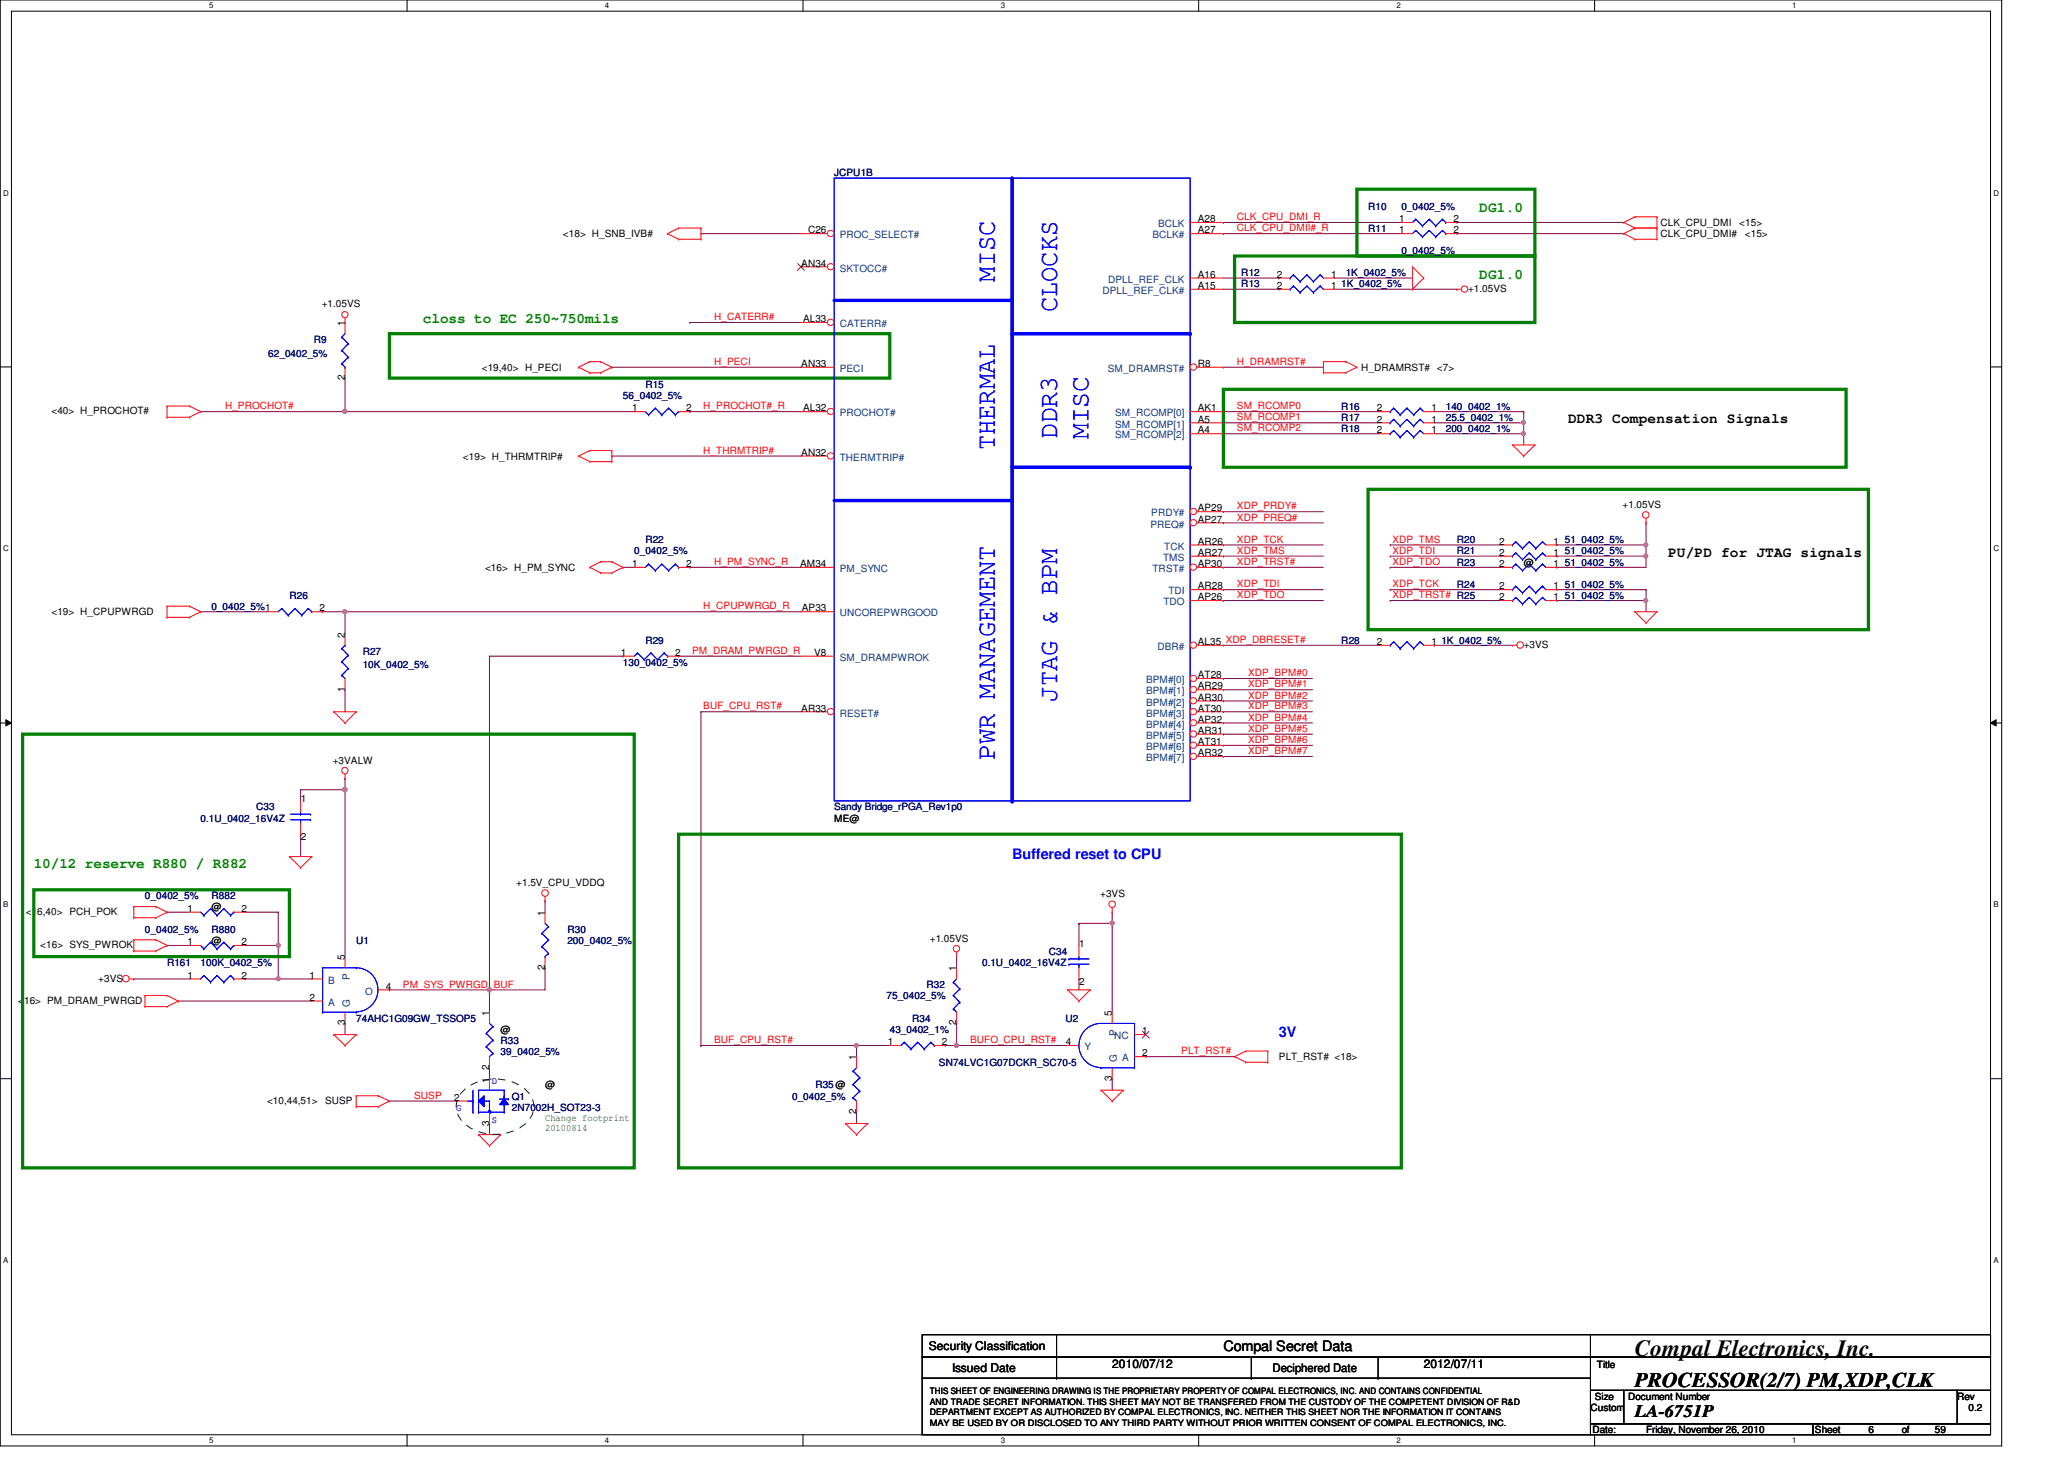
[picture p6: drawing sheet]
<svg xmlns="http://www.w3.org/2000/svg" width="297mm" height="210mm" viewBox="0 0 297 210" stroke-linecap="round" stroke-linejoin="round" font-family="sans-serif">
<path d="M0 0h288.1v208h-288.1zM1.6 1.6h284.9v204.8h-284.9z" fill="none" stroke="#000" stroke-width=".14"/>
<g fill="#fff">
<path d="M30.1 .2h.6v1.2h-.6z"/>
<path d="M30.1 206.6h.6v1.2h-.6z"/>
</g>
<path d="M58.6 0v1.6M58.6 206.4v1.6" fill="none" stroke="#000" stroke-width=".14"/>
<g fill="#fff">
<path d="M87 .2h.6v1.2h-.6z"/>
<path d="M87 206.6h.6v1.2h-.6z"/>
</g>
<path d="M115.6 0v1.6M115.6 206.4v1.6" fill="none" stroke="#000" stroke-width=".14"/>
<g fill="#fff">
<path d="M144 .2h.6v1.2h-.6z"/>
<path d="M144 206.6h.6v1.2h-.6z"/>
</g>
<path d="M172.5 0v1.6M172.5 206.4v1.6" fill="none" stroke="#000" stroke-width=".14"/>
<g fill="#fff">
<path d="M201 .2h.5v1.2h-.5z"/>
<path d="M201 206.6h.5v1.2h-.5z"/>
</g>
<path d="M229.5 0v1.6M229.5 206.4v1.6" fill="none" stroke="#000" stroke-width=".14"/>
<g fill="#fff">
<path d="M257.9 .2h.6v1.2h-.6z"/>
<path d="M257.9 206.6h.6v1.2h-.6z"/>
<path d="M.5 27.2h.7v1.2h-.7z"/>
<path d="M286.9 27.2h.8v1.2h-.8z"/>
<path d="M.5 78.4h.7v1.1h-.7z"/>
<path d="M286.9 78.4h.8v1.1h-.8z"/>
</g>
<path d="M0 52.8h1.6M286.5 52.8h1.6" fill="none" stroke="#000" stroke-width=".14"/>
<g fill="#fff">
<path d="M.5 129.6h.7v1.2h-.7z"/>
<path d="M286.9 129.6h.7v1.2h-.7z"/>
</g>
<path d="M0 104h1.6M.8 103.5l.8 .5-.8 .4zM286.5 104l.8-.5v.9zM286.5 104h1.6" fill="none" stroke="#000" stroke-width=".14"/>
<path d="M.8 103.5l.8 .5-.8 .4zM286.5 104l.8-.5v.9z" fill="#000"/>
<g fill="#fff">
<path d="M.5 180.8h.7v1.1h-.7z"/>
<path d="M286.9 180.8h.7v1.1h-.7z"/>
</g>
<path d="M0 155.2h1.6M286.5 155.2h1.6" fill="none" stroke="#000" stroke-width=".14"/>
<g fill="none" stroke="#800040" stroke-width=".14">
<path d="M200.1 78.4h.1M200.1 78.4h16M236.9 78.4h.1M236.9 78.4v1.6M200.1 84.8h.1M200.1 86.4h.1M200.1 80h.1M200.1 81.6h.1M200.1 84.8h16M200.1 86.4h16M200.1 80h16M200.1 81.6h16"/>
<path d="M224.1 81.6h.1M224.1 81.6h12.8M236.9 84.8h.1M236.9 84.8v1.6M49.7 113.6h.1M49.7 113.6v24M56 158.4h.1M56 158.4h9.7M70.4 161.6h.1M70.4 161.6v1.6"/>
</g>
<circle cx="49.6" cy="113.6" r=".32" fill="#f0f"/>
<circle cx="49.6" cy="113.6" r=".32" fill="none" stroke="#f0f" stroke-width=".14"/>
<path d="M43.3 113.6h.1M43.3 113.6h6.4M43.3 113.6v1.6M43.3 120h.1M43.3 120v3.2M155.3 132.8h.1M160.1 131.2h.1M160.1 131.2v1.6h-4.8" fill="none" stroke="#800040" stroke-width=".14"/>
<circle cx="160.1" cy="132.8" r=".3" fill="#f0f"/>
<circle cx="160.1" cy="132.8" r=".3" fill="none" stroke="#f0f" stroke-width=".14"/>
<path d="M123.3 150.4h.1M123.3 150.4h4.8M136.1 150.4h.1M137.7 147.2h.1M137.7 147.2v3.2h-1.6M123.3 160h.1M123.3 160v1.6" fill="none" stroke="#800040" stroke-width=".14"/>
<circle cx="123.2" cy="150.4" r=".3" fill="#f0f"/>
<circle cx="123.2" cy="150.4" r=".3" fill="none" stroke="#f0f" stroke-width=".14"/>
<path d="M137.7 137.6h.1M137.7 137.6v1.6M155.3 132.8h.1M155.3 132.8v3.2M160.1 132.8h.1M160.1 132.8v12.8" fill="none" stroke="#800040" stroke-width=".14"/>
<circle cx="160.1" cy="132.8" r=".3" fill="#f0f"/>
<circle cx="160.1" cy="132.8" r=".3" fill="none" stroke="#f0f" stroke-width=".14"/>
<g fill="none" stroke="#800040" stroke-width=".14">
<path d="M100.9 33.6h.1M100.9 33.6h14.4M176.1 32h.1M176.1 33.6h.1M176.1 33.6h25.6M176.1 32h25.6M209.7 33.6h.1M209.7 32h.1M209.7 33.6h24M209.7 32h24M88 52.8h.1M88 52.8h27.3"/>
<path d="M99.3 46.4h.1M99.3 46.4h16M176.1 59.2h.1M176.1 59.2h22.4M88 65.6h.1M88 65.6h27.3M176.1 75.2h.1M176.1 62.4h.1M176.1 75.2h14.4M176.1 62.4h22.4M28.9 88h.1M28.9 88h9.5"/>
<path d="M49.7 88h.1M49.7 88h65.6M97.7 94.4h.1M97.7 94.4h17.6M176.1 81.6h.1M176.1 86.4h.1M176.1 99.2h.1M176.1 81.6h14.4M176.1 86.4h14.4M176.1 99.2h12.8M224.1 80h.1M224.1 84.8h.1"/>
<path d="M224.1 86.4h.1M224.1 86.4h12.8M224.1 80h12.8M224.1 84.8h12.8M49.7 112h.1M49.7 112v1.6M176.1 104h.1M176.1 108.8h.1M176.1 107.2h.1M176.1 102.4h.1M176.1 104h12.8M176.1 108.8h12.8"/>
<path d="M176.1 107.2h12.8M176.1 102.4h12.8M78.4 129.6h.1M78.4 129.6v1.6M49.7 147.2h.1M49.7 147.2v1.6M70.4 153.6h.1M70.4 153.6v1.6M123.3 150.4h.1M123.3 150.4v1.6M155.3 140.8h.1M155.3 140.8v1.6"/>
<path d="M160.1 155.2h.1M160.1 155.2v1.6"/>
</g>
<circle cx="49.6" cy="88" r=".31" fill="#f0f"/>
<circle cx="49.6" cy="88" r=".31" fill="none" stroke="#f0f" stroke-width=".14"/>
<path d="M224.1 78.4h.1M224.1 78.4h12.8M176.1 84.8h.1M176.1 97.6h.1M176.1 84.8h14.4M176.1 97.6h12.8M236.9 86.4h.1M236.9 86.4v1.6" fill="none" stroke="#800040" stroke-width=".14"/>
<circle cx="236.9" cy="86.4" r=".3" fill="#f0f"/>
<circle cx="236.9" cy="86.4" r=".3" fill="none" stroke="#f0f" stroke-width=".14"/>
<path d="M70.4 142.4h.1M70.4 142.4v3.2" fill="none" stroke="#800040" stroke-width=".14"/>
<circle cx="70.4" cy="142.4" r=".3" fill="#f0f"/>
<circle cx="70.4" cy="142.4" r=".3" fill="none" stroke="#f0f" stroke-width=".14"/>
<path d="M236.9 80h.1M236.9 80v1.6M100.9 102.4h.1M100.9 102.4h14.4" fill="none" stroke="#800040" stroke-width=".14"/>
<circle cx="236.9" cy="80" r=".3" fill="#f0f"/>
<circle cx="236.9" cy="80" r=".3" fill="none" stroke="#f0f" stroke-width=".14"/>
<path d="M49.7 59.2h.1M49.7 59.2h41.6M99.3 59.2h.1M99.3 59.2h16M176.1 92.8h.1M176.1 92.8h22.4" fill="none" stroke="#800040" stroke-width=".14"/>
<circle cx="49.6" cy="59.2" r=".31" fill="#f0f"/>
<circle cx="49.6" cy="59.2" r=".31" fill="none" stroke="#f0f" stroke-width=".14"/>
<path d="M236.9 75.2h.1M236.9 75.2v3.2M89.7 81.6h.1M89.7 81.6h1.6" fill="none" stroke="#800040" stroke-width=".14"/>
<circle cx="236.9" cy="78.4" r=".3" fill="#f0f"/>
<circle cx="236.9" cy="78.4" r=".3" fill="none" stroke="#f0f" stroke-width=".14"/>
<g fill="none" stroke="#800040" stroke-width=".14">
<path d="M176.1 52.8h.1M176.1 52.8h14.4M176.1 78.4h.1M176.1 73.6h.1M176.1 60.8h.1M176.1 78.4h14.4M176.1 73.6h14.4M176.1 60.8h22.4M99.3 81.6h.1M99.3 81.6h16M176.1 100.8h.1M176.1 105.6h.1"/>
<path d="M176.1 100.8h12.8M176.1 105.6h12.8M78.4 139.2h.1M78.4 139.2v3.2h-8M70.4 142.4h.1M137.7 150.4h.1M137.7 150.4h16M164.9 152h.1M164.9 152h12.8"/>
</g>
<circle cx="137.7" cy="150.4" r=".31" fill="#f0f"/>
<circle cx="137.7" cy="150.4" r=".31" fill="none" stroke="#f0f" stroke-width=".14"/>
<g fill="none" stroke="#800040" stroke-width=".14">
<path d="M28.9 59.2h.1M49.7 54.4h.1M49.7 54.4v4.8h-20.8M206.5 59.2h12.8M219.3 59.2h.1M219.3 59.2v1.6M206.5 60.8h12.8M219.3 60.8h.1M46.4 88h.1M46.4 88h3.3M49.7 99.2h.1M49.7 88h.1"/>
<path d="M49.7 88v3.2M49.7 99.2v3.2M70.4 94.4h.1M70.4 94.4v48h-14.4M100.9 102.4v48M56 142.4h.1M100.9 150.4h.1"/>
</g>
<circle cx="219.2" cy="60.8" r=".3" fill="#f0f"/>
<circle cx="219.2" cy="60.8" r=".3" fill="none" stroke="#f0f" stroke-width=".14"/>
<path d="M206.5 62.4h12.8M219.3 60.8h.1M219.3 62.4h.1M219.3 60.8v1.6" fill="none" stroke="#800040" stroke-width=".14"/>
<circle cx="219.2" cy="62.4" r=".3" fill="#f0f"/>
<circle cx="219.2" cy="62.4" r=".3" fill="none" stroke="#f0f" stroke-width=".14"/>
<g fill="none" stroke="#800040" stroke-width=".14">
<path d="M176.1 40h8M176.1 41.6h8M184.1 40h.1M184.1 41.6h.1M192.1 40h11.2M192.1 41.6h17.6M203.3 40h.1M209.7 41.6h.1M219.3 62.4h.1M219.3 62.4v1.6M70.4 94.4h19.3M89.7 94.4h.1"/>
<path d="M176.1 80h.1M176.1 80h14.4M206.5 92.8h.1M206.5 92.8h11.2M40 140.8h.1M40 140.8h4.9M100.9 150.4h.1M100.9 150.4h22.4"/>
</g>
<circle cx="40" cy="140.8" r=".3" fill="#f0f"/>
<circle cx="40" cy="140.8" r=".3" fill="none" stroke="#f0f" stroke-width=".14"/>
<g fill="none" stroke="#800040" stroke-width=".14">
<path d="M24 136h.1M24 131.2h.1M24 136h3.3M24 131.2h3.3M35.3 136h4.7M35.3 131.2h4.7M40 136h.1M40 131.2h.1M40 131.2v9.6h-4.7M19.3 140.8h.1M19.3 140.8h8M25.7 144h.1"/>
<path d="M25.7 144h19.2M35.3 140.8h.1"/>
</g>
<circle cx="40" cy="136" r=".3" fill="#f0f"/>
<circle cx="40" cy="136" r=".3" fill="none" stroke="#f0f" stroke-width=".14"/>
<g fill="none" stroke="#f00" stroke-width=".14">
<path d="M96.1 33.6h.1M96.1 33.6l1.6 .8M97.7 32.8h.1M97.7 34.4h.1M97.7 34.4h3.2M97.7 32.8h3.2M97.7 32.8l-1.6 .8M100.9 32.8h.1M100.9 34.4h.1M100.9 32.8v1.6M203.3 38.4h.1M203.3 38.4v3.2"/>
<path d="M203.3 38.4l1.6 1.6M233.7 33.6h.1M233.7 32h.1M233.7 33.6l1.6 .8M233.7 32l1.6 .8M235.3 34.4h.1M235.3 32.8h.1M235.3 31.2h.1M235.3 34.4h3.2M235.3 32.8l-1.6 .8M235.3 32.8h3.2M235.3 31.2l-1.6 .8"/>
<path d="M235.3 31.2h3.2M238.5 32.8h.1M238.5 34.4h.1M238.5 31.2h.1M238.5 31.2v3.2M24 58.4h.1M24 58.4v1.6M24 58.4h3.3M27.3 58.4h.1M27.3 58.4l1.6 .8M28.9 59.2h.1M28.9 59.2l-1.6 .8"/>
<path d="M49.7 46.4h.1M49.7 45.8v.6M83.3 52.8h.1M83.3 52.8l1.6 .8M84.9 52h.1M84.9 53.6h.1M84.9 52h1.5M84.9 53.6h1.5M84.9 52l-1.6 .8M86.4 52h.1M86.4 53.6h.1M86.4 52l1.6 .8"/>
<path d="M88 52.8h.1M88 52.8l-1.6 .8M184.1 41.6h1.6M190.5 52h.1M190.5 53.6h.1M190.5 52h3.2M190.5 52v1.6M190.5 53.6h3.2M190.5 41.6h1.6M193.7 52h.1M193.7 53.6h.1M193.7 52l1.6 .8"/>
<path d="M195.3 52.8h.1M195.3 52.8l-1.6 .8M203.3 41.6h.1M204.9 40h.1M204.9 40l-1.6 1.6M209.7 41.6h.1M209.7 41.6h.6M24 60h.1M24 60h3.3M27.3 60h.1M83.3 65.6h.1M83.3 65.6l1.6 .8"/>
<path d="M84.9 64.8h.1M84.9 66.4h.1M84.9 64.8l-1.6 .8M84.9 64.8h3.1M84.9 66.4h3.1M88 64.8h.1M88 66.4h.1M88 64.8v1.6M217.7 64h.1M217.7 64h3.2M217.7 64l1.6 1.6M219.3 65.6h.1"/>
<path d="M220.9 64h.1M220.9 64l-1.6 1.6M236.9 75.2h.1M236.9 74.6v.6M24 88.8h.1M24 87.2h.1M24 87.2h3.3M24 88.8h3.3M24 87.2v1.6M27.3 87.2h.1M27.3 88.8h.1M27.3 87.2l1.6 .8"/>
<path d="M28.9 88h.1M28.9 88l-1.6 .8M84.9 81.6h.1M84.9 81.6l1.5 .8M86.4 80.8h.1M86.4 82.4h.1M86.4 80.8l-1.5 .8M86.4 80.8h1.6M86.4 82.4h1.6M88 80.8h.1M88 82.4h.1M88 80.8l1.7 .8"/>
<path d="M89.7 81.6h.1M89.7 81.6l-1.7 .8M216.1 81.6h1.6M217.7 92.8h.1M217.7 92.8h.6M222.5 81.6h1.6M235.3 88h.1M235.3 88h3.2M235.3 88l1.6 1.6M236.9 89.6h.1M238.5 88h.1M238.5 88l-1.6 1.6"/>
<path d="M48 102.4h.1M48 102.4h3.3M48 102.4l1.7 1.6M49.7 104h.1M49.7 112h.1M49.7 111.4v.6M51.3 102.4h.1M51.3 102.4l-1.6 1.6M19.3 136.8h.1M19.3 135.2h.1M19.3 132h.1M19.3 130.4h.1"/>
<path d="M19.3 135.2h3.1M19.3 136.8h3.1M19.3 130.4v1.6M19.3 135.2v1.6M19.3 130.4h3.1M19.3 132h3.1M22.4 135.2h.1M22.4 136.8h.1M22.4 130.4h.1M22.4 132h.1M22.4 135.2l1.6 .8M22.4 130.4l1.6 .8"/>
<path d="M24 136h.1M24 131.2h.1M24 136l-1.6 .8M24 131.2l-1.6 .8M41.7 123.2h.1M41.7 123.2h3.2M41.7 123.2l1.6 1.6M43.3 124.8h.1M44.9 123.2h.1M44.9 123.2l-1.6 1.6M78.4 129.6h.1M78.4 129v.6"/>
<path d="M137.7 137.6h.1M137.7 137v.6M137.7 139.2v1.6M160.1 131.2h.1M160.1 130.6v.6M18.6 140.8h.7M19.3 140.8h.1M20.9 144.8h.1M20.9 143.2h.1M20.9 143.2h3.1M20.9 144.8h3.1M20.9 143.2v1.6"/>
<path d="M24 143.2h.1M24 144.8h.1M24 143.2l1.7 .8M25.7 144h.1M25.7 144l-1.7 .8M48 148.8h.1M48 148.8h3.3M48 148.8l1.7 1.6M49.7 150.4h.1M51.3 159.2h.1M51.3 157.6h.1M51.3 148.8h.1"/>
<path d="M51.3 157.6h3.1M51.3 159.2h3.1M51.3 157.6v1.6M51.3 148.8l-1.6 1.6M54.4 157.6h.1M54.4 159.2h.1M54.4 157.6l1.6 .8M56 158.4h.1M56 158.4l-1.6 .8M128.1 150.4h1.6M134.4 150.4h1.7M137.7 145.6v1.6"/>
<path d="M153.7 142.4h.1M153.7 142.4h3.2M153.7 142.4l1.6 1.6M153.7 150.4h1.6M155.3 144h.1M156.9 142.4h.1M156.9 142.4l-1.6 1.6M158.4 156.8h.1M158.4 156.8h3.3M158.4 156.8l1.7 1.6M160.1 158.4h.1M160.1 145.6v1.6"/>
<path d="M160.1 153.6v1.6M161.7 156.8h.1M161.7 156.8l-1.6 1.6M163.3 148.8h1.6M163.3 152h1.6M177.7 152h.1M177.7 152l1.6 .8M179.3 151.2h.1M179.3 152.8h.1M179.3 151.2h3.2M179.3 151.2l-1.6 .8M179.3 152.8h3.2"/>
<path d="M182.5 152.8h.1M182.5 151.2h.1M182.5 151.2v1.6M68.9 163.2h.1M68.9 163.2h3.1M68.9 163.2l1.5 1.6M70.4 164.8h.1M72 163.2h.1M72 163.2l-1.6 1.6M121.7 161.6h.1M121.7 161.6h3.2M121.7 161.6l1.6 1.6"/>
<path d="M123.3 163.2h.1M124.9 161.6h.1M124.9 161.6l-1.6 1.6"/>
<circle cx="49.6" cy="45.3" r=".45"/>
<circle cx="210.8" cy="41.6" r=".46"/>
<circle cx="236.8" cy="74.1" r=".47"/>
<circle cx="218.8" cy="92.8" r=".47"/>
<circle cx="49.6" cy="110.9" r=".46"/>
<circle cx="78.4" cy="128.5" r=".47"/>
<circle cx="137.6" cy="136.5" r=".46"/>
<circle cx="160.1" cy="130.1" r=".47"/>
<circle cx="18.1" cy="140.8" r=".47"/>
</g>
<g fill="none" stroke="#000" stroke-width=".14">
<path d="M132.7 192h96.2v3.2h-96.2zM132.7 195.2h96.2v3.1h-96.2zM132.7 198.3h96.2v8.1h-96.2zM152.1 195.2h.1M152.1 198.3h.1M152.1 192v6.3M180.1 198.3h.1M180.1 195.2v3.1M198.3 198.3h.1M198.3 195.2v3.1M228.9 192h57.6v3.2h-57.6zM228.9 195.2h57.6v4.8h-57.6z"/>
<path d="M228.9 200h4.8v4.9h-4.8zM228.9 204.9h32v1.5h-32zM233.7 200h48v4.9h-48zM260.9 204.9h25.6v1.5h-25.6zM281.7 200h4.8v4.9h-4.8z"/>
</g>
<path d="M177.7 36.8h43.2v9.6h-43.2zM195.3 27.2h25.6v9.6h-25.6zM56 48h72.1v6.4h-72.1zM176.1 56h89.6v11.2h-89.6zM196.9 70.4h72v20.2h-72zM3.3 105.6h88v62.4h-88zM4.9 128h36.8v9.6h-36.8zM97.7 120h104v48h-104z" fill="none" stroke="#008000" stroke-width=".47"/>
<path d="M67 156.7a7 7 0 0 1 9.1 .5 3.1 3.1 0 0 1-.6 4.6 6.9 6.9 0 0 1-9.1-.6 3.1 3.1 0 0 1 .6-4.5z" fill="none" stroke="#004000" stroke-width=".14" stroke-dasharray="1 1 1 1 1 1 1 1"/>
<g fill="none" stroke="#00f" stroke-width=".14">
<path d="M185.7 41.6h.1M186.1 41.1h.1M186.1 41.1l1 1M186.1 41.1l-.4 .5M187.1 42.1h.1M188.1 41.1h.1M188.1 41.1l.9 1M188.1 41.1l-1 1M189 42.1h.1M190 41.1h.1M190 41.1l.5 .5M190 41.1l-1 1"/>
<path d="M217.7 81.6h.1M218.1 81.2h.1M218.1 81.2l1 .9M218.1 81.2l-.4 .4M219.1 82.1h.1M220.1 81.2h.1M220.1 81.2l.9 .9M220.1 81.2l-1 .9M221 82.1h.1M222 81.2h.1M222 81.2l.5 .4M222 81.2l-1 .9"/>
<path d="M130.1 149.9h.1M130.1 149.9l-.4 .5M130.1 149.9l1 1M131.1 150.9h.1M132.1 149.9h.1M132.1 149.9l-1 1M132.1 149.9l.9 1M133 150.9h.1M134 149.9h.1M134 149.9l-1 1M134 149.9l.4 .5M134.4 150.4h.1"/>
<path d="M137.2 141.3h.1M137.2 143.2h.1M137.2 145.2h.1M137.2 141.3l.9 1M137.2 143.2l.9 1M137.2 145.2l.5 .4M137.7 145.6h.1M137.7 140.8l-.5 .5M138.1 142.3h.1M138.1 144.2h.1M138.1 142.3l-.9 .9M138.1 144.2l-.9 1"/>
<path d="M158.4 153.6h.1M158.4 153.6h4.9M163.3 147.2h.1M163.3 153.6h.1M163.3 147.2h-4.9a3.2 3.2 0 0 0-3.1 3.2 3.2 3.2 0 0 0 3.1 3.2M163.3 147.2v6.4"/>
</g>
<path d="M164.4 148.4l1 1M165.4 148.4l-1 1" fill="none" stroke="#804000" stroke-width=".14"/>
<path d="M68.9 158.4l.8-.8v1.6z" fill="#00f"/>
<path d="M68.9 158.4l.8-.8v1.6z" fill="none" stroke="#00f" stroke-width=".14"/>
<path d="M72.6 158.1l.6 .8h-1.3z" fill="#00f"/>
<g fill="none" stroke="#00f" stroke-width=".14">
<path d="M67.3 158.4h.8M68.1 158.4h.1M68.1 156.8v3.2M68.9 156.8h.1M68.9 156.8h3.7M68.9 156.8v3.2M69.7 158.4h.1M69.7 158.4h.7M70.3 159.9h.1M70.3 159.9v.1M70.3 159.9h.3M70.4 158.4h.1"/>
<path d="M70.4 158.4v1.6M70.6 159.9h.1M70.6 159.9v.1M71.9 158.1h1.3M72.6 158.1l.6 .8h-1.3zM72.6 156.8h.1M72.6 157.8h.1M72.6 158.9h.1M72.6 156.8v1.3M72.6 158.9v1.1M73.2 158.1h.1M68.1 160h.1"/>
<path d="M68.9 160h.1M68.9 160h3.7M70.4 160h.1M70.6 160h.1M72.6 160h.1"/>
</g>
<path d="M68.9 158.4l.8-.8v1.6z" fill="#00f"/>
<path d="M68.9 158.4l.8-.8v1.6z" fill="none" stroke="#00f" stroke-width=".14"/>
<path d="M72.6 158.1l.6 .8h-1.3z" fill="#00f"/>
<g fill="none" stroke="#00f" stroke-width=".14">
<path d="M120.1 25.6h51.2v89.6h-51.2zM186.1 39.5h.1M186.1 39.5l1 1M186.1 39.5l-.4 .5M188.1 39.5h.1M188.1 39.5l.9 1M188.1 39.5l-1 1M190 39.5h.1M190 39.5l.5 .5M190 39.5l-1 1M203.7 31.5h.1M203.7 33.1h.1"/>
<path d="M203.7 31.5l-.4 .5M203.7 31.5l1 1M203.7 33.1l-.4 .5M203.7 33.1l1 1M204.7 32.5h.1M204.7 34.1h.1M205.7 31.5h.1M205.7 33.1h.1M205.7 31.5l-1 1M205.7 31.5l.9 1M205.7 33.1l-1 1M205.7 33.1l.9 1"/>
<path d="M206.6 32.5h.1M206.6 34.1h.1M207.6 31.5h.1M207.6 33.1h.1M207.6 31.5l-1 1M207.6 31.5l.5 .5M207.6 33.1l-1 1M207.6 33.1l.5 .5M208.1 32h.1M208.1 33.6h.1M92.9 59.2l.4 .5M93.3 59.7h.1"/>
<path d="M94.3 58.7h.1M94.3 58.7l-1 1M94.3 58.7l.9 1M95.2 59.7h.1M96.2 58.7h.1M96.2 58.7l-1 1M96.2 58.7l1 1M97.2 59.7h.1M97.7 59.2h.1M97.7 59.2l-.5 .5M185.7 40h.1M187.1 40.5h.1"/>
<path d="M189 40.5h.1M200.1 59.2h.1M200.6 58.7h.1M200.6 58.7l.9 1M200.6 58.7l-.5 .5M201.5 59.7h.1M202.5 58.7h.1M202.5 58.7l1 1M202.5 58.7l-1 1M203.5 59.7h.1M204.4 58.7h.1M204.4 58.7l.5 .5"/>
<path d="M204.4 58.7l-.9 1M200.1 62.4h.1M200.1 60.8h.1M200.6 61.9h.1M200.6 60.3h.1M200.6 61.9l.9 1M200.6 61.9l-.5 .5M200.6 60.3l.9 1M200.6 60.3l-.5 .5M201.5 62.9h.1M201.5 61.3h.1M202.5 61.9h.1"/>
<path d="M202.5 60.3h.1M202.5 61.9l1 1M202.5 61.9l-1 1M202.5 60.3l1 1M202.5 60.3l-1 1M203.5 62.9h.1M203.5 61.3h.1M204.4 61.9h.1M204.4 60.3h.1M204.4 61.9l.5 .5M204.4 61.9l-.9 1M204.4 60.3l.5 .5"/>
<path d="M204.4 60.3l-.9 1M217.7 78.4h.1M218.1 79.5h.1M218.1 77.9h.1M218.1 79.5l1 1M218.1 79.5l-.4 .5M218.1 77.9l1 1M218.1 77.9l-.4 .5M219.1 78.9h.1M220.1 79.5h.1M220.1 77.9h.1M220.1 79.5l.9 1"/>
<path d="M220.1 79.5l-1 1M220.1 77.9l.9 1M220.1 77.9l-1 1M221 78.9h.1M222 79.5h.1M222 77.9h.1M222 79.5l.5 .5M222 79.5l-1 1M222 77.9l.5 .5M222 77.9l-1 1M40.6 87.5h.1M40.6 87.5l-.6 .5"/>
<path d="M40.6 87.5l.9 1M41.5 88.5h.1M42.5 87.5h.1M42.5 87.5l-1 1M42.5 87.5l.9 1M43.4 88.5h.1M44.4 87.5h.1M44.4 87.5l-1 1M44.4 87.5l.5 .5M44.9 88h.1M49.2 97.2h.1M49.2 95.2h.1"/>
<path d="M49.2 93.3h.1M49.2 97.2l.5 .4M49.2 95.2l.9 1M49.2 93.3l.9 1M49.7 92.8h.1M49.7 92.8l-.5 .5M50.1 96.2h.1M50.1 94.3h.1M50.1 96.2l-.9 1M50.1 94.3l-.9 .9M91.7 93.9h.1M91.7 93.9l-.4 .5"/>
<path d="M91.7 93.9l1 1M92.7 94.9h.1M93.3 81.2h.1M93.3 81.2l-.4 .4M93.3 81.2l1 .9M93.7 93.9h.1M93.7 93.9l-1 1M93.7 93.9l.9 1M94.3 82.1h.1M94.6 94.9h.1M95.2 81.2h.1M95.2 81.2l-.9 .9"/>
<path d="M95.2 81.2l1 .9M95.6 93.9h.1M95.6 93.9l-1 1M95.6 93.9l.5 .5M96.1 94.4h.1M96.2 82.1h.1M97.2 81.2h.1M97.2 81.2l-1 .9M97.2 81.2l.5 .4M97.7 81.6h.1M217.7 80h.1M217.7 84.8h.1"/>
<path d="M218.1 84.3h.1M218.1 84.3l1 1M218.1 84.3l-.4 .5M219.1 80.5h.1M219.1 85.3h.1M220.1 84.3h.1M220.1 84.3l.9 1M220.1 84.3l-1 1M221 80.5h.1M221 85.3h.1M222 84.3h.1M222 84.3l.5 .5"/>
<path d="M222 84.3l-1 1M41.8 117.9h2.9M41.8 117.1h2.9M43.3 117.1h.1M43.3 117.9h.1M43.3 116.8v.3M43.3 117.9v.5M44.7 117.9h.1M44.7 117.1h.1M51.3 139.2h.1M51.3 139.2a3.2 3.2 0 0 1 3.1 3.2 3.2 3.2 0 0 1-3.1 3.2M51.3 139.2h-4.9v6.4"/>
<path d="M78 134.3h.1M78 136.2h.1M78 134.3l.9 .9M78 136.2l.9 1M78.4 137.6h.1M78.4 132.8l.5 .5M78.9 133.3h.1M78.9 135.2h.1M78.9 137.2h.1M78.9 133.3l-.9 1M78.9 135.2l-.9 1M78.9 137.2l-.5 .4"/>
<path d="M29.3 140.3h.1M29.3 140.3l-.4 .5M29.3 140.3l1 1M30.3 141.3h.1M31.2 140.3h.1M31.2 140.3l-.9 1M31.2 140.3l1 1M32.2 141.3h.1M33.2 140.3h.1M33.2 140.3l-1 1M33.2 140.3l.5 .5M33.7 140.8h.1"/>
<path d="M46.4 145.6h.1M46.4 145.6h4.9M51.3 145.6h.1M67.3 158.4h.8M68.1 158.4h.1M68.1 156.8v3.2M68.9 156.8h.1M68.9 156.8h3.7M68.9 156.8v3.2M69.7 158.4h.1M69.7 158.4h.7M70 148.7h.1"/>
<path d="M70 150.6h.1M70 148.7l.9 .9M70 150.6l.9 1M70.3 159.9h.1M70.3 159.9v.1M70.3 159.9h.3M70.4 158.4h.1M70.4 152h.1M70.4 158.4v1.6M70.4 147.2l.5 .5M70.6 159.9h.1M70.6 159.9v.1"/>
<path d="M70.9 147.7h.1M70.9 149.6h.1M70.9 151.6h.1M70.9 147.7l-.9 1M70.9 149.6l-.9 1M70.9 151.6l-.5 .4M71.9 158.1h1.3M72.6 158.1l.6 .8h-1.3zM72.6 156.8h.1M72.6 157.8h.1M72.6 158.9h.1M72.6 156.8v1.3"/>
<path d="M72.6 158.9v1.1M73.2 158.1h.1M122.8 154.1h.1M122.8 156h.1M122.8 157.9h.1M122.8 154.1l.9 1M122.8 156l.9 1M122.8 157.9l.5 .5M123.3 158.4h.1M123.3 153.6l-.5 .5M123.7 155.1h.1M123.7 157h.1"/>
<path d="M123.7 155.1l-.9 .9M123.7 157l-.9 .9M68.1 160h.1M68.9 160h.1M68.9 160h3.7M70.4 160h.1M70.6 160h.1M72.6 160h.1"/>
</g>
<g fill="none" stroke="#f00" stroke-width=".14">
<path d="M201.7 32h1.6M201.7 33.6h1.6M208.1 32h1.6M208.1 33.6h1.6M91.3 59.2h1.6M97.7 59.2h1.6M184.1 40h1.6M190.5 40h1.6M198.5 59.2h1.6M204.9 59.2h1.6M198.5 62.4h1.6M198.5 60.8h1.6"/>
<path d="M204.9 62.4h1.6M204.9 60.8h1.6M216.1 78.4h1.6M222.5 78.4h1.6M38.4 88h1.6M44.9 88h1.5M49.7 91.2v1.6M49.7 97.6v1.6M89.7 94.4h1.6M91.3 81.6h1.6M96.1 94.4h1.6M97.7 81.6h1.6"/>
<path d="M216.1 80h1.6M216.1 84.8h1.6M222.5 80h1.6M222.5 84.8h1.6M43.3 115.2v1.6M43.3 118.4v1.6M49.7 137.6v1.6M78.4 131.2v1.6M78.4 137.6v1.6M27.3 140.8h1.6M33.7 140.8h1.6M44.9 140.8h1.5"/>
<path d="M44.9 144h1.5M49.7 145.6v1.6M54.4 142.4h1.6M65.7 158.4h1.6M70.4 145.6v1.6M70.4 152v1.6M70.4 155.2v1.6M123.3 152v1.6M123.3 158.4v1.6M70.4 160v1.6"/>
</g>
<path d="M145.7 25.6v89.6" fill="none" stroke="#00f" stroke-width=".47"/>
<circle cx="145.7" cy="115.2" r=".23" fill="#00f"/>
<path d="M145.7 48h25.6" fill="none" stroke="#00f" stroke-width=".47"/>
<circle cx="171.3" cy="48" r=".23" fill="#00f"/>
<path d="M120.1 43.2h25.6" fill="none" stroke="#00f" stroke-width=".47"/>
<circle cx="145.7" cy="43.2" r=".23" fill="#00f"/>
<path d="M120.1 72h25.6" fill="none" stroke="#00f" stroke-width=".47"/>
<circle cx="145.7" cy="72" r=".23" fill="#00f"/>
<path d="M145.7 67.2h25.6" fill="none" stroke="#00f" stroke-width=".47"/>
<circle cx="171.3" cy="67.2" r=".23" fill="#00f"/>
<path d="M120.1 25.6h51.2v89.6h-51.2z" fill="none" stroke="#00f" stroke-width=".14"/>
<path d="M145.7 25.6v89.6" fill="none" stroke="#00f" stroke-width=".47"/>
<circle cx="145.7" cy="115.2" r=".23" fill="#00f"/>
<path d="M145.7 48h25.6" fill="none" stroke="#00f" stroke-width=".47"/>
<circle cx="171.3" cy="48" r=".23" fill="#00f"/>
<path d="M120.1 43.2h25.6" fill="none" stroke="#00f" stroke-width=".47"/>
<circle cx="145.7" cy="43.2" r=".23" fill="#00f"/>
<path d="M120.1 72h25.6" fill="none" stroke="#00f" stroke-width=".47"/>
<circle cx="145.7" cy="72" r=".23" fill="#00f"/>
<path d="M145.7 67.2h25.6" fill="none" stroke="#00f" stroke-width=".47"/>
<circle cx="171.3" cy="67.2" r=".23" fill="#00f"/>
<path d="M171.3 60.8h4.8M171.3 62.4h4.8" fill="none" stroke="#f00" stroke-width=".14"/>
<circle cx="171.7" cy="52.8" r=".46" fill="#fff"/>
<g fill="none" stroke="#f00" stroke-width=".14">
<path d="M171.3 33.6h4.8M171.3 32h4.8M171.3 59.2h4.8M171.3 41.6h4.8M171.3 40h4.8M172.3 52.8h3.8"/>
<circle cx="171.7" cy="52.8" r=".46"/>
</g>
<circle cx="119.5" cy="46.4" r=".46" fill="#fff"/>
<g fill="none" stroke="#f00" stroke-width=".14">
<path d="M115.3 46.4h3.8M115.3 52.8h4.8"/>
<circle cx="119.5" cy="46.4" r=".46"/>
</g>
<circle cx="119.5" cy="59.2" r=".46" fill="#fff"/>
<g fill="none" stroke="#f00" stroke-width=".14">
<path d="M115.3 59.2h3.8"/>
<circle cx="119.5" cy="59.2" r=".46"/>
</g>
<circle cx="119.5" cy="65.6" r=".46" fill="#fff"/>
<g fill="none" stroke="#f00" stroke-width=".14">
<path d="M115.3 65.6h3.8M115.3 94.4h4.8"/>
<circle cx="119.5" cy="65.6" r=".46"/>
</g>
<circle cx="119.5" cy="102.4" r=".46" fill="#fff"/>
<g fill="none" stroke="#f00" stroke-width=".14">
<path d="M115.3 102.4h3.8"/>
<circle cx="119.5" cy="102.4" r=".46"/>
</g>
<circle cx="171.7" cy="73.6" r=".46" fill="#fff"/>
<g fill="none" stroke="#f00" stroke-width=".14">
<path d="M172.3 73.6h3.8"/>
<circle cx="171.7" cy="73.6" r=".46"/>
</g>
<circle cx="171.7" cy="75.2" r=".46" fill="#fff"/>
<g fill="none" stroke="#f00" stroke-width=".14">
<path d="M171.3 78.4h4.8M172.3 75.2h3.8M171.3 80h4.8"/>
<circle cx="171.7" cy="75.2" r=".46"/>
</g>
<circle cx="171.7" cy="81.6" r=".46" fill="#fff"/>
<g fill="none" stroke="#f00" stroke-width=".14">
<path d="M171.3 84.8h4.8M171.3 86.4h4.8M172.3 81.6h3.8"/>
<circle cx="171.7" cy="81.6" r=".46"/>
</g>
<circle cx="171.7" cy="92.8" r=".46" fill="#fff"/>
<g fill="none" stroke="#f00" stroke-width=".14">
<path d="M172.3 92.8h3.8"/>
<circle cx="171.7" cy="92.8" r=".46"/>
</g>
<circle cx="171.7" cy="97.6" r=".46" fill="#fff"/>
<g fill="none" stroke="#f00" stroke-width=".14">
<path d="M172.3 97.6h3.8"/>
<circle cx="171.7" cy="97.6" r=".46"/>
</g>
<circle cx="171.7" cy="99.2" r=".46" fill="#fff"/>
<g fill="none" stroke="#f00" stroke-width=".14">
<path d="M172.3 99.2h3.8"/>
<circle cx="171.7" cy="99.2" r=".46"/>
</g>
<circle cx="171.7" cy="100.8" r=".46" fill="#fff"/>
<g fill="none" stroke="#f00" stroke-width=".14">
<path d="M172.3 100.8h3.8"/>
<circle cx="171.7" cy="100.8" r=".46"/>
</g>
<circle cx="171.7" cy="102.4" r=".46" fill="#fff"/>
<g fill="none" stroke="#f00" stroke-width=".14">
<path d="M172.3 102.4h3.8"/>
<circle cx="171.7" cy="102.4" r=".46"/>
</g>
<circle cx="171.7" cy="104" r=".46" fill="#fff"/>
<g fill="none" stroke="#f00" stroke-width=".14">
<path d="M172.3 104h3.8"/>
<circle cx="171.7" cy="104" r=".46"/>
</g>
<circle cx="171.7" cy="105.6" r=".46" fill="#fff"/>
<g fill="none" stroke="#f00" stroke-width=".14">
<path d="M172.3 105.6h3.8"/>
<circle cx="171.7" cy="105.6" r=".46"/>
</g>
<circle cx="171.7" cy="107.2" r=".46" fill="#fff"/>
<g fill="none" stroke="#f00" stroke-width=".14">
<path d="M172.3 107.2h3.8"/>
<circle cx="171.7" cy="107.2" r=".46"/>
</g>
<circle cx="171.7" cy="108.8" r=".46" fill="#fff"/>
<g fill="none" stroke="#f00" stroke-width=".14">
<path d="M115.3 81.6h4.8M172.3 108.8h3.8"/>
<circle cx="171.7" cy="108.8" r=".46"/>
</g>
<circle cx="119.5" cy="38.4" r=".46" fill="#fff"/>
<g fill="none" stroke="#f00" stroke-width=".14">
<path d="M115.3 38.4h3.8"/>
<circle cx="119.5" cy="38.4" r=".46"/>
</g>
<path d="M114.8 37.9l1 1M115.7 37.9l-.9 1" fill="none" stroke="#804000" stroke-width=".14"/>
<circle cx="119.5" cy="33.6" r=".46" fill="#fff"/>
<g fill="none" stroke="#f00" stroke-width=".14">
<path d="M115.3 33.6h3.8M49.7 46.4v1.6M49.7 52.8v1.6M115.3 88h4.8M198.5 92.8h1.6M204.9 92.8h1.6M216.1 86.4h1.6M222.5 86.4h1.6M27.3 131.2h1.6M27.3 136h1.6M33.7 131.2h1.6M33.7 136h1.6"/>
<path d="M155.3 136v1.6M155.3 139.2v1.6"/>
<circle cx="119.5" cy="33.6" r=".46"/>
</g>
<g fill="none" stroke="#00f" stroke-width=".14">
<path d="M49.2 48.5h.1M49.2 50.4h.1M49.2 52.3h.1M49.2 48.5l.9 .9M49.2 50.4l.9 1M49.2 52.3l.5 .5M49.7 52.8h.1M49.7 48l-.5 .5M50.1 49.4h.1M50.1 51.4h.1M50.1 49.4l-.9 1M50.1 51.4l-.9 .9"/>
<path d="M200.1 92.8h.1M200.6 92.3h.1M200.6 92.3l.9 1M200.6 92.3l-.5 .5M201.5 93.3h.1M202.5 92.3h.1M202.5 92.3l1 1M202.5 92.3l-1 1M203.5 93.3h.1M204.4 92.3h.1M204.4 92.3l.5 .5M204.4 92.3l-.9 1"/>
<path d="M217.7 86.4h.1M218.1 85.9h.1M218.1 85.9l1 1M218.1 85.9l-.4 .5M219.1 86.9h.1M220.1 85.9h.1M220.1 85.9l.9 1M220.1 85.9l-1 1M221 86.9h.1M222 85.9h.1M222 85.9l.5 .5M222 85.9l-1 1"/>
<path d="M28.9 131.2l.4 .5M28.9 136l.4 .5M29.3 131.7h.1M29.3 136.5h.1M30.3 130.7h.1M30.3 135.6h.1M30.3 130.7l-1 1M30.3 130.7l.9 1M30.3 135.6l-1 .9M30.3 135.6l.9 .9M31.2 131.7h.1M31.2 136.5h.1"/>
<path d="M32.2 130.7h.1M32.2 135.6h.1M32.2 130.7l-1 1M32.2 130.7l1 1M32.2 135.6l-1 .9M32.2 135.6l1 .9M33.2 131.7h.1M33.2 136.5h.1M33.7 131.2h.1M33.7 136h.1M33.7 131.2l-.5 .5M33.7 136l-.5 .5"/>
<path d="M153.8 138.7h.1M153.8 138h.1M153.8 138.7h2.9M153.8 138h2.9M155.3 138h.1M155.3 138.7h.1M155.3 137.6v.4M155.3 138.7v.5"/>
</g>
<circle cx="49.6" cy="113.6" r=".32" fill="#f0f"/>
<circle cx="49.6" cy="113.6" r=".32" fill="none" stroke="#f0f" stroke-width=".14"/>
<circle cx="160.1" cy="132.8" r=".3" fill="#f0f"/>
<circle cx="160.1" cy="132.8" r=".3" fill="none" stroke="#f0f" stroke-width=".14"/>
<circle cx="123.2" cy="150.4" r=".3" fill="#f0f"/>
<circle cx="123.2" cy="150.4" r=".3" fill="none" stroke="#f0f" stroke-width=".14"/>
<circle cx="160.1" cy="132.8" r=".3" fill="#f0f"/>
<circle cx="160.1" cy="132.8" r=".3" fill="none" stroke="#f0f" stroke-width=".14"/>
<circle cx="49.6" cy="88" r=".31" fill="#f0f"/>
<circle cx="49.6" cy="88" r=".31" fill="none" stroke="#f0f" stroke-width=".14"/>
<circle cx="236.9" cy="86.4" r=".3" fill="#f0f"/>
<circle cx="236.9" cy="86.4" r=".3" fill="none" stroke="#f0f" stroke-width=".14"/>
<circle cx="70.4" cy="142.4" r=".3" fill="#f0f"/>
<circle cx="70.4" cy="142.4" r=".3" fill="none" stroke="#f0f" stroke-width=".14"/>
<circle cx="236.9" cy="80" r=".3" fill="#f0f"/>
<circle cx="236.9" cy="80" r=".3" fill="none" stroke="#f0f" stroke-width=".14"/>
<circle cx="49.6" cy="59.2" r=".31" fill="#f0f"/>
<circle cx="49.6" cy="59.2" r=".31" fill="none" stroke="#f0f" stroke-width=".14"/>
<circle cx="236.9" cy="78.4" r=".3" fill="#f0f"/>
<circle cx="236.9" cy="78.4" r=".3" fill="none" stroke="#f0f" stroke-width=".14"/>
<circle cx="137.7" cy="150.4" r=".31" fill="#f0f"/>
<circle cx="137.7" cy="150.4" r=".31" fill="none" stroke="#f0f" stroke-width=".14"/>
<circle cx="219.2" cy="60.8" r=".3" fill="#f0f"/>
<circle cx="219.2" cy="60.8" r=".3" fill="none" stroke="#f0f" stroke-width=".14"/>
<circle cx="219.2" cy="62.4" r=".3" fill="#f0f"/>
<circle cx="219.2" cy="62.4" r=".3" fill="none" stroke="#f0f" stroke-width=".14"/>
<circle cx="40" cy="140.8" r=".3" fill="#f0f"/>
<circle cx="40" cy="140.8" r=".3" fill="none" stroke="#f0f" stroke-width=".14"/>
<circle cx="40" cy="136" r=".3" fill="#f0f"/>
<circle cx="40" cy="136" r=".3" fill="none" stroke="#f0f" stroke-width=".14"/>
<g font-size="3.8" fill="#00f">
<text x="143.2" y="40.5" transform="rotate(-90 143.2 40.5)">MISC</text>
<text x="152.1" y="45" transform="rotate(-90 152.1 45)">CLOCKS</text>
<text x="143.2" y="64.8" transform="rotate(-90 143.2 64.8)">THERMAL</text>
<text x="152.1" y="63.2" transform="rotate(-90 152.1 63.2)">DDR3</text>
<text x="156.6" y="63.2" transform="rotate(-90 156.6 63.2)">MISC</text>
<text x="152.1" y="101" transform="rotate(-90 152.1 101)">JTAG &amp; BPM</text>
<text x="143.2" y="109.3" transform="rotate(-90 143.2 109.3)">PWR MANAGEMENT</text>
</g>
<text font-size="3.3" x="235.3" y="195.1">Compal Electronics, Inc.</text>
<text font-size="3" x="235.3" y="199.6">PROCESSOR(2/7) PM,XDP,CLK</text>
<text font-size="2.5" x="235.3" y="203.9">LA-6751P</text>
<g font-size="2.1" fill="#008000">
<text x="212.9" y="30.5">DG1.0</text>
<text x="212.9" y="40.1">DG1.0</text>
<text x="60.9" y="46.5">closs to EC 250~750mils</text>
<text x="4.9" y="124.9">10/12 reserve R880 / R882</text>
</g>
<g font-size="2.1">
<text x="225.7" y="60.9">DDR3 Compensation Signals</text>
<text x="240.1" y="80.1">PU/PD for JTAG signals</text>
<text x="176.1" y="194.4">Compal Secret Data</text>
</g>
<g font-size="2.1" fill="#00f">
<text x="145.7" y="123.5">Buffered reset to CPU</text>
<text x="184.1" y="149.1">3V</text>
</g>
<g font-size="1.7">
<text x="133.7" y="194.3">Security Classification</text>
<text x="137" y="197.3">Issued Date</text>
<text x="160.1" y="196.8">2010/07/12</text>
<text x="183.1" y="197.4">Deciphered Date</text>
<text x="204.9" y="196.8">2012/07/11</text>
</g>
<g font-size="1.4" fill="#000080">
<text x="120.1" y="25.4">JCPU1B</text>
<text x="196.9" y="30.2">R10</text>
<text x="196.9" y="33.4">R11</text>
<text x="201.7" y="30.2">0_0402_5%</text>
<text x="178.6" y="41.4">R13</text>
<text x="178.6" y="39.8">R12</text>
<text x="193" y="41.4">1K_0402_5%</text>
<text x="193.7" y="39.8">1K_0402_5%</text>
<text x="201.7" y="36.6">0_0402_5%</text>
<text x="38.6" y="51.3">62_0402_5%</text>
<text x="45.2" y="49.4">R9</text>
<text x="89.7" y="57.4">56_0402_5%</text>
<text x="92.9" y="55.8">R15</text>
<text x="193" y="59">R16</text>
<text x="208.1" y="59">140_0402_1%</text>
<text x="193" y="62.2">R18</text>
<text x="193" y="60.6">R17</text>
<text x="208.1" y="62.2">200_0402_1%</text>
<text x="208.1" y="60.6">25.5_0402_1%</text>
<text x="91.3" y="79.8">0_0402_5%</text>
<text x="92.9" y="78.2">R22</text>
<text x="209.7" y="81.4">R23</text>
<text x="209.7" y="79.8">R21</text>
<text x="209.7" y="78.2">R20</text>
<text x="225.2" y="81.4">51_0402_5%</text>
<text x="225.2" y="79.8">51_0402_5%</text>
<text x="225.2" y="78.2">51_0402_5%</text>
<text x="30.4" y="87.8">0_0402_5%1</text>
<text x="41.7" y="86.2">R26</text>
<text x="209.7" y="84.6">R24</text>
<text x="225.2" y="84.6">51_0402_5%</text>
<text x="225.2" y="86.2">51_0402_5%</text>
<text x="52.2" y="94.2">R27</text>
<text x="89.7" y="95.8">130_0402_5%</text>
<text x="92.9" y="92.6">R29</text>
<text x="193" y="92.6">R28</text>
<text x="207.4" y="92.6">1K_0402_5%</text>
<text x="52.2" y="96.1">10K_0402_5%</text>
<text x="28.9" y="118.2">0.1U_0402_16V4Z</text>
<text x="36.9" y="116.6">C33</text>
<text x="120.1" y="116.6">Sandy Bridge_rPGA_Rev1p0</text>
<text x="20.9" y="129.4">0_0402_5%</text>
<text x="30.4" y="129.4">R882</text>
<text x="20.9" y="134.2">0_0402_5%</text>
<text x="30.4" y="134.2">R880</text>
<text x="51.3" y="135.8">U1</text>
<text x="81.7" y="134.2">R30</text>
<text x="81.7" y="135.8">200_0402_5%</text>
<text x="151" y="137.4">C34</text>
<text x="24" y="139">R161</text>
<text x="28.9" y="139">100K_0402_5%</text>
<text x="127.6" y="143.8">75_0402_5%</text>
<text x="133.3" y="142.2">R32</text>
<text x="141.3" y="139">0.1U_0402_16V4Z</text>
<text x="51.3" y="147">74AHC1G09GW_TSSOP5</text>
<text x="128.1" y="148.6">43_0402_1%</text>
<text x="131.3" y="147">R34</text>
<text x="153.3" y="147">U2</text>
<text x="72" y="150.2">R33</text>
<text x="72" y="151.8">39_0402_5%</text>
<text x="135.1" y="153.4">SN74LVC1G07DCKR_SC70-5</text>
<text x="73.7" y="158.2">Q1</text>
<text x="73.7" y="159.8">2N7002H_SOT23-3</text>
<text x="114" y="158.2">0_0402_5%</text>
<text x="117.3" y="156.6">R35@</text>
</g>
<g font-size="1.4">
<text x="81" y="34.2">&lt;18&gt; H_SNB_IVB#</text>
<text x="116.3" y="33.6">C26</text>
<text x="172.4" y="33.6">A27</text>
<text x="172.4" y="32">A28</text>
<text x="201.4" y="32">1</text>
<text x="201.4" y="33.6">1</text>
<text x="209.2" y="32">2</text>
<text x="209.2" y="33.6">2</text>
<text x="239" y="34.2">CLK_CPU_DMI#</text>
<text x="239" y="32.6">CLK_CPU_DMI</text>
<text x="250.3" y="32.6">&lt;15&gt;</text>
<text x="251.1" y="34.2">&lt;15&gt;</text>
<text x="115.3" y="38.4">AN34</text>
<text x="172.4" y="41.6">A15</text>
<text x="172.4" y="40">A16</text>
<text x="183.8" y="41.6">2</text>
<text x="183.8" y="40">2</text>
<text x="191.6" y="41.6">1</text>
<text x="191.6" y="40">1</text>
<text x="211.3" y="42">+1.05VS</text>
<text x="46.3" y="44.2">+1.05VS</text>
<text x="49.6" y="46.9" transform="rotate(-90 49.6 46.9)">1</text>
<text x="115.6" y="46.4">AL33</text>
<text x="69.3" y="53.4">&lt;19,40&gt; H_PECI</text>
<text x="115.3" y="52.8">AN33</text>
<text x="172.4" y="52.8">R8</text>
<text x="195.9" y="53.4">H_DRAMRST# &lt;7&gt;</text>
<text x="7.4" y="59.6">&lt;40&gt; H_PROCHOT#</text>
<text x="49.6" y="54.7" transform="rotate(-90 49.6 54.7)">2</text>
<text x="91" y="59.2">1</text>
<text x="98.8" y="59.2">2</text>
<text x="115.6" y="59.2">AL32</text>
<text x="172.4" y="59.2">AK1</text>
<text x="198.2" y="59.2">2</text>
<text x="206" y="59.2">1</text>
<text x="115.3" y="65.6">AN32</text>
<text x="172.4" y="60.8">A5</text>
<text x="172.4" y="62.4">A4</text>
<text x="198.2" y="62.4">2</text>
<text x="198.2" y="60.8">2</text>
<text x="206" y="62.4">1</text>
<text x="206" y="60.8">1</text>
<text x="66.6" y="66.2">&lt;19&gt; H_THRMTRIP#</text>
<text x="172.4" y="73.6">AP29</text>
<text x="172.4" y="75.2">AP27</text>
<text x="233.5" y="73.1">+1.05VS</text>
<text x="69.8" y="82.2">&lt;16&gt; H_PM_SYNC</text>
<text x="91" y="81.6">1</text>
<text x="98.8" y="81.6">2</text>
<text x="115.1" y="81.6">AM34</text>
<text x="172.4" y="78.4">AR26</text>
<text x="172.4" y="80">AR27</text>
<text x="172.4" y="81.6">AP30</text>
<text x="215.8" y="81.6">2</text>
<text x="215.8" y="80">2</text>
<text x="215.8" y="78.4">2</text>
<text x="219.3" y="81.4">@</text>
<text x="223.6" y="81.6">1</text>
<text x="223.6" y="80">1</text>
<text x="223.6" y="78.4">1</text>
<text x="7.4" y="88.4">&lt;19&gt; H_CPUPWRGD</text>
<text x="46" y="88">2</text>
<text x="115.4" y="88">AP33</text>
<text x="172.4" y="84.8">AR28</text>
<text x="172.4" y="86.4">AP26</text>
<text x="215.8" y="84.8">2</text>
<text x="215.8" y="86.4">2</text>
<text x="223.6" y="84.8">1</text>
<text x="223.6" y="86.4">1</text>
<text x="49.6" y="91.7" transform="rotate(-90 49.6 91.7)">2</text>
<text x="89.4" y="94.4">1</text>
<text x="97.2" y="94.4">2</text>
<text x="117.2" y="94.4">V8</text>
<text x="172.4" y="92.8">AL35 XDP_DBRESET#</text>
<text x="198.2" y="92.8">2</text>
<text x="206" y="92.8">1</text>
<text x="219.3" y="93.2">+3VS</text>
<text x="49.6" y="99.5" transform="rotate(-90 49.6 99.5)">1</text>
<text x="172.4" y="97.6">AT28</text>
<text x="172.4" y="99.2">AR29</text>
<text x="172.4" y="100.8">AR30</text>
<text x="115.3" y="102.4">AR33</text>
<text x="172.4" y="102.4">AT30</text>
<text x="172.4" y="104">AP32</text>
<text x="172.4" y="105.6">AR31</text>
<text x="172.4" y="107.2">AT31</text>
<text x="47.9" y="109.9">+3VALW</text>
<text x="172.4" y="108.8">AR32</text>
<text x="43.3" y="115.4">1</text>
<text x="120.1" y="118.2">ME@</text>
<text x="43.3" y="120.9">2</text>
<text x="3.7" y="131.6">&lt;16,40&gt; PCH_POK</text>
<text x="27" y="131.2">1</text>
<text x="30.4" y="131">@</text>
<text x="34.8" y="131.2">2</text>
<text x="74.3" y="127.5">+1.5V_CPU_VDDQ</text>
<text x="78.4" y="131.7" transform="rotate(-90 78.4 131.7)">1</text>
<text x="158.3" y="129.1">+3VS</text>
<text x="5.8" y="136.4">&lt;16&gt; SYS_PWROK</text>
<text x="27" y="136">1</text>
<text x="30.4" y="135.8">@</text>
<text x="34.8" y="136">2</text>
<text x="133.8" y="135.5">+1.05VS</text>
<text x="155.3" y="136.2">1</text>
<text x="14.1" y="141.2">+3VS</text>
<text x="27" y="140.8">1</text>
<text x="34.8" y="140.8">2</text>
<text x="44.5" y="140.8">1</text>
<text x="44.5" y="144">2</text>
<text x="49.6" y="138.1" transform="rotate(-90 49.6 138.1)">5</text>
<text x="55.5" y="142.4">4</text>
<text x="78.4" y="139.5" transform="rotate(-90 78.4 139.5)">2</text>
<text x="137.6" y="139.7" transform="rotate(-90 137.6 139.7)">1</text>
<text x="155.3" y="141.7">2</text>
<text x="2.6" y="144.4">&lt;16&gt; PM_DRAM_PWRGD</text>
<text x="49.6" y="147.5" transform="rotate(-90 49.6 147.5)">3</text>
<text x="70.4" y="146.1" transform="rotate(-90 70.4 146.1)">1</text>
<text x="72" y="148.6">@</text>
<text x="137.6" y="147.5" transform="rotate(-90 137.6 147.5)">2</text>
<text x="160" y="146.1" transform="rotate(-90 160 146.1)">5</text>
<text x="164.4" y="148.8">1</text>
<text x="70.4" y="155.7" transform="rotate(-90 70.4 155.7)">1</text>
<text x="70.4" y="153.9" transform="rotate(-90 70.4 153.9)">2</text>
<text x="123.2" y="152.5" transform="rotate(-90 123.2 152.5)">1</text>
<text x="127.8" y="150.4">1</text>
<text x="135.5" y="150.4">2</text>
<text x="153.4" y="150.4">4</text>
<text x="160" y="155.5" transform="rotate(-90 160 155.5)">3</text>
<text x="164.4" y="152">2</text>
<text x="184.1" y="152.4">PLT_RST# &lt;18&gt;</text>
<text x="38.4" y="158.8">&lt;10,44,51&gt;</text>
<text x="46.8" y="158.8">SUSP</text>
<text x="65.4" y="158.4">2</text>
<text x="70.4" y="161.9" transform="rotate(-90 70.4 161.9)">3</text>
<text x="78.4" y="156.6">@</text>
<text x="123.2" y="160.3" transform="rotate(-90 123.2 160.3)">2</text>
<text x="229.8" y="196.8">Title</text>
<text x="228.9" y="203">Custom</text>
<text x="229.5" y="201.4">Size</text>
<text x="234.3" y="201.4">Document Number</text>
<text x="281.7" y="201.4">Rev</text>
<text x="283.3" y="203">0.2</text>
<text x="229.2" y="206.2">Date:</text>
<text x="236.9" y="206.2">Friday, November 26, 2010</text>
<text x="261.2" y="206.2">Sheet</text>
<text x="268.9" y="206.2">6</text>
<text x="273.7" y="206.2">of</text>
<text x="278.5" y="206.2">59</text>
</g>
<g font-size="1.4" fill="#004080">
<text x="120.9" y="34.3">PROC_SELECT#</text>
<text x="165.9" y="34.3">BCLK#</text>
<text x="166.7" y="32.7">BCLK</text>
<text x="120.9" y="39.1">SKTOCC#</text>
<text x="159.5" y="40.7">DPLL_REF_CLK</text>
<text x="120.9" y="47.1">CATERR#</text>
<text x="158.7" y="42.3">DPLL_REF_CLK#</text>
<text x="120.9" y="53.5">PECI</text>
<text x="159.4" y="53.5">SM_DRAMRST#</text>
<text x="120.9" y="59.9">PROCHOT#</text>
<text x="160.5" y="59.9">SM_RCOMP[0]</text>
<text x="160.5" y="61.5">SM_RCOMP[1]</text>
<text x="160.5" y="63.1">SM_RCOMP[2]</text>
<text x="120.9" y="66.3">THERMTRIP#</text>
<text x="165.6" y="75.9">PREQ#</text>
<text x="165.7" y="74.3">PRDY#</text>
<text x="120.9" y="82.3">PM_SYNC</text>
<text x="165.9" y="82.3">TRST#</text>
<text x="167.4" y="80.7">TMS</text>
<text x="167.6" y="79.1">TCK</text>
<text x="120.9" y="88.7">UNCOREPWRGOOD</text>
<text x="167.4" y="87.1">TDO</text>
<text x="168.1" y="85.5">TDI</text>
<text x="120.9" y="95.1">SM_DRAMPWROK</text>
<text x="166.6" y="93.5">DBR#</text>
<text x="164.9" y="98.3">BPM#[0]</text>
<text x="164.9" y="99.9">BPM#[1]</text>
<text x="164.9" y="101.5">BPM#[2]</text>
<text x="120.9" y="103.1">RESET#</text>
<text x="164.9" y="103.1">BPM#[3]</text>
<text x="164.9" y="104.7">BPM#[4]</text>
<text x="164.9" y="106.3">BPM#[5]</text>
<text x="164.9" y="107.9">BPM#[6]</text>
<text x="164.9" y="109.5">BPM#[7]</text>
<text x="47.2" y="141.5">B</text>
<text x="50.3" y="141" transform="rotate(-90 50.3 141)">P</text>
<text x="52.5" y="143.1">O</text>
<text x="47.2" y="144.7">A</text>
<text x="50.3" y="144.8" transform="rotate(-90 50.3 144.8)">G</text>
<text x="160.4" y="149.5">NC</text>
<text x="160.7" y="149" transform="rotate(-90 160.7 149)">P</text>
<text x="156.1" y="151.1">Y</text>
<text x="160.7" y="152.8" transform="rotate(-90 160.7 152.8)">G</text>
<text x="161.5" y="152.7">A</text>
</g>
<g font-size="1.4" fill="#f00">
<text x="178" y="31.7">CLK_CPU_DMI_R</text>
<text x="178" y="33.3">CLK_CPU_DMII#_R</text>
<text x="102.8" y="46.1">H_CATERR#</text>
<text x="102.8" y="52.5">H_PECI</text>
<text x="178" y="52.5">H_DRAMRST#</text>
<text x="32.4" y="58.9">H_PROCHOT#</text>
<text x="101.2" y="58.9">H_PROCHOT#_R</text>
<text x="178" y="58.9">SM_RCOMP0</text>
<text x="101.2" y="65.3">H_THRMTRIP#</text>
<text x="178" y="62.1">SM_RCOMP2</text>
<text x="178" y="60.5">SM_RCOMP1</text>
<text x="178" y="74.9">XDP_PREQ#</text>
<text x="178" y="73.3">XDP_PRDY#</text>
<text x="102.8" y="81.3">H_PM_SYNC_R</text>
<text x="178" y="81.3">XDP_TRST#</text>
<text x="178" y="78.1">XDP_TCK</text>
<text x="178" y="79.7">XDP_TMS</text>
<text x="200.4" y="78.1">XDP_TMS</text>
<text x="200.4" y="79.7">XDP_TDI</text>
<text x="200.4" y="81.3">XDP_TDO</text>
<text x="101.2" y="87.7">H_CPUPWRGD_R</text>
<text x="178" y="86.1">XDP_TDO</text>
<text x="178" y="84.5">XDP_TDI</text>
<text x="200.4" y="84.5">XDP_TCK</text>
<text x="200.4" y="86.1">XDP_TRST# R25</text>
<text x="99.6" y="94.1">PM_DRAM_PWRGD_R</text>
<text x="179.6" y="98.9">XDP_BPM#1</text>
<text x="179.6" y="97.3">XDP_BPM#0</text>
<text x="179.6" y="100.5">XDP_BPM#2</text>
<text x="101.2" y="102.1">BUF_CPU_RST#</text>
<text x="179.6" y="103.7">XDP_BPM#4</text>
<text x="179.6" y="106.9">XDP_BPM#6</text>
<text x="179.6" y="102.1">XDP_BPM#3</text>
<text x="179.6" y="105.3">XDP_BPM#5</text>
<text x="179.6" y="108.5">XDP_BPM#7</text>
<text x="58" y="142.1">PM_SYS_PWRGD_BUF</text>
<text x="102.8" y="150.1">BUF_CPU_RST#</text>
<text x="139.6" y="150.1">BUFO_CPU_RST#</text>
<text x="170" y="151.7">PLT_RST#</text>
<text x="59.6" y="158.1">SUSP</text>
</g>
<g font-size="1.4" fill="#00f">
<text x="70.8" y="155.9">D</text>
<text x="65.7" y="159.8">G</text>
<text x="70.8" y="161.5">S</text>
</g>
<g font-size="1.4" fill="#004000">
<text x="78.4" y="161.2">Change footprint</text>
<text x="78.4" y="162.8">20100814</text>
</g>
<g font-size="1.3">
<text x="133.8" y="203.6">DEPARTMENT EXCEPT AS AUTHORIZED BY COMPAL ELECTRONICS, INC. NEITHER THIS SHEET NOR THE INFORMATION IT CONTAINS</text>
<text x="133.8" y="200.6">THIS SHEET OF ENGINEERING DRAWING IS THE PROPRIETARY PROPERTY OF COMPAL ELECTRONICS, INC. AND CONTAINS CONFIDENTIAL</text>
<text x="133.8" y="202.1">AND TRADE SECRET INFORMATION. THIS SHEET MAY NOT BE TRANSFERED FROM THE CUSTODY OF THE COMPETENT DIVISION OF R&amp;D</text>
<text x="133.8" y="205.1">MAY BE USED BY OR DISCLOSED TO ANY THIRD PARTY WITHOUT PRIOR WRITTEN CONSENT OF COMPAL ELECTRONICS, INC.</text>
</g>
<g font-size="1.1">
<text x="30.1" y="1.1">5</text>
<text x="87" y="1.1">4</text>
<text x="144" y="1.1">3</text>
<text x="201" y="1.1">2</text>
<text x="257.9" y="1.1">1</text>
<text x=".5" y="28.2">D</text>
<text x="286.9" y="28.2">D</text>
<text x=".5" y="79.3">C</text>
<text x="286.9" y="79.3">C</text>
<text x=".5" y="130.6">B</text>
<text x="286.9" y="130.6">B</text>
<text x=".5" y="181.7">A</text>
<text x="286.9" y="181.7">A</text>
<text x="30.1" y="207.6">5</text>
<text x="87" y="207.6">4</text>
<text x="144" y="207.6">3</text>
<text x="201" y="207.6">2</text>
<text x="257.9" y="207.6">1</text>
</g>
</svg>
